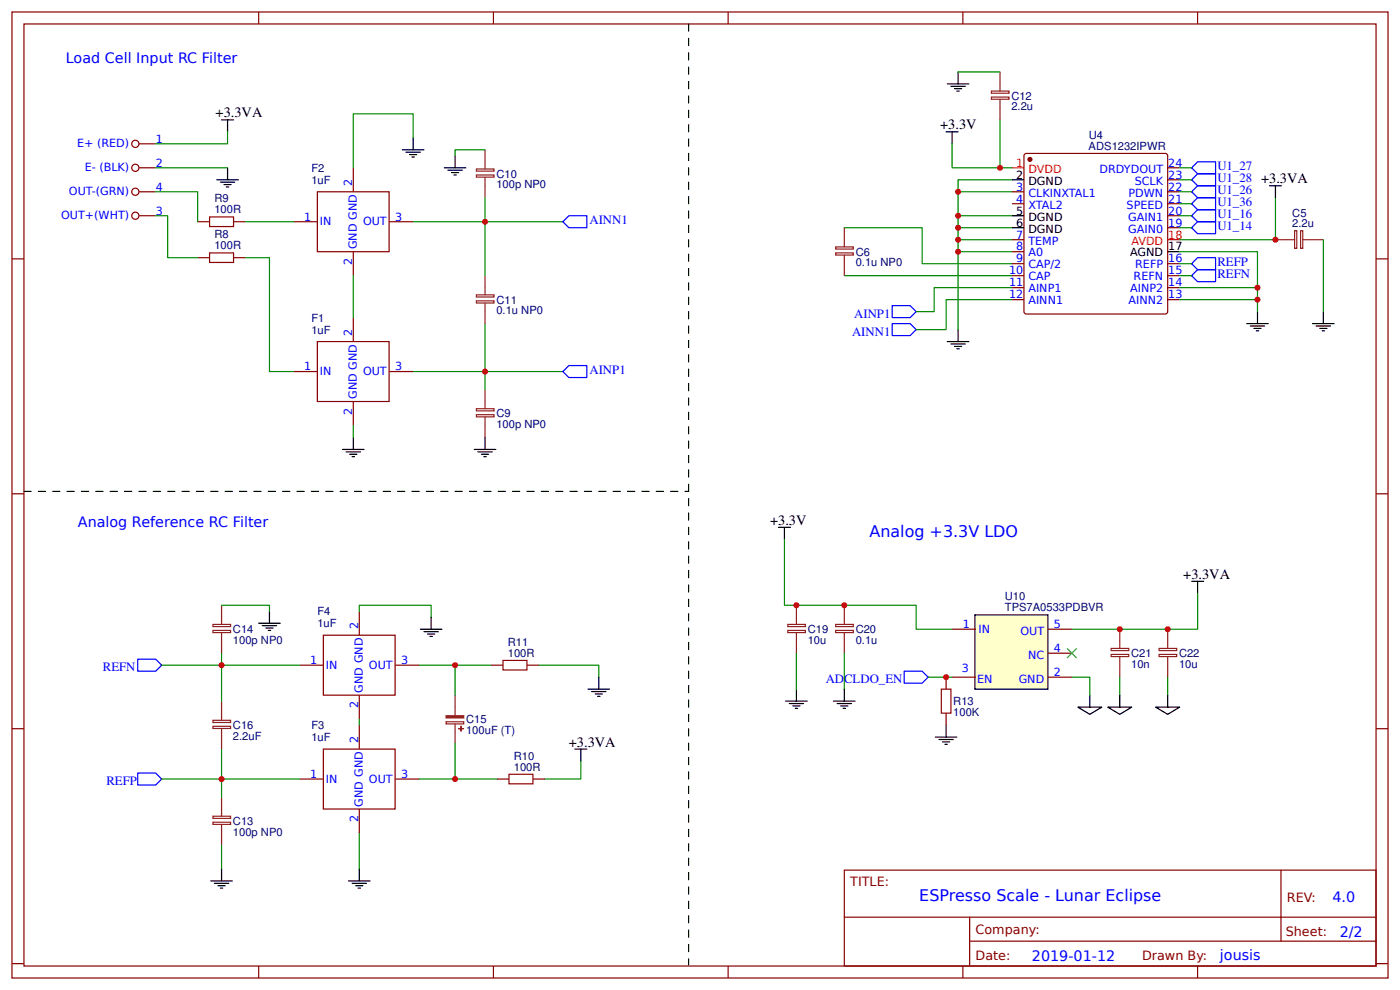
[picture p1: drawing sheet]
<svg xmlns="http://www.w3.org/2000/svg" width="309mm" height="219mm" viewBox="0 0 309 219" stroke-linecap="round" stroke-linejoin="round" font-family="sans-serif">
<g fill="none" stroke="#800" stroke-width=".26">
<path d="M2.6 2.6h304.1v213.3h-304.1zM5.3 5.3h298.7v208h-298.7zM57.1 2.6v2.7M109 2.6v2.7M160.9 2.6v2.7M212.7 2.6v2.7M264.6 2.6v2.7M30.7 31.7h3.7M30.7 37h3.7M78.1 37v5.3M226.3 34.1l.4-.2h30.7l.5 .2 .1 34.7-.3 .4-31 .1-.4-.2zM258 37h2.6"/>
<path d="M258 39.7h2.6M2.6 57.1h2.7M30.7 47.6h3.7M30.7 42.3h3.7M43.7 56.9h2.6M43.7 48.9h2.6M51.6 56.9h2.6M51.6 48.9h2.6M64.8 48.9h5.3M70.1 42.3h15.9v13.3h-15.9zM78.1 55.6v5.3M86 48.9h5.3"/>
<path d="M223.6 42.3h2.6M223.6 45h2.6M223.6 52.9h2.6M223.6 55.6h2.6M223.6 58.2h2.6M258 47.6h2.6M258 42.3h2.6M258 45h2.6M258 58.2h2.6M258 50.3h2.6M304 57.1h2.7M70.1 75.4h15.9v13.2h-15.9z"/>
<path d="M78.1 70.1v5.3M223.6 60.9h2.6M223.6 63.5h2.6M223.6 66.1h2.6M258 60.9h2.6M258 63.5h2.6M258 66.1h2.6M64.8 82h5.3M78.1 88.6v5.3M86 82h5.3M2.6 109h2.7M304 109h2.7"/>
<path d="M79.4 134.9v5.3M66.1 146.8h5.3M71.4 140.2h15.9v13.3h-15.9zM79.4 153.5v5.2M87.3 146.8h5.3M108.5 146.8h2.6M116.4 146.8h2.7M2.6 160.9h2.7M66.1 172h5.3M71.4 165.4h15.9v13.2h-15.9zM79.4 160.1v5.3M79.4 178.6v5.3"/>
<path d="M87.3 172h5.3M109.8 172h2.6M117.7 172h2.7M304 160.9h2.7M186.5 192.1h117.5v21.2h-117.5zM283 192.1v15.7M2.6 212.7h2.7M57.1 213.3v2.6M109 213.3v2.6M160.9 213.3v2.6M186.6 202.5h117.3M212.7 213.3v2.6"/>
<path d="M214.2 207.8h89.7M214.2 202.5v10.6M264.6 213.3v2.6M304 212.7h2.7"/>
<circle cx="29.9" cy="31.8" r=".79"/>
<circle cx="29.9" cy="37" r=".79"/>
<circle cx="29.9" cy="47.6" r=".79"/>
<circle cx="29.9" cy="42.3" r=".79"/>
</g>
<g fill="none" stroke="#000" stroke-width=".26">
<path d="M209.3 18.5h4.7M210.1 19h3.2M210.9 19.6h1.6M211.7 15.9v2.6M47.9 39.7h4.8M48.9 26.5h2.7M50.3 26.5v2.6M50.3 37v2.7M88.9 33.1h4.8M89.7 33.6h3.2M90.5 34.1h1.6M91 34.7h.5"/>
<path d="M91.3 30.4v2.7M98.2 37h4.7M99 37.6h3.1M99.7 38.1h1.6M100.3 38.6h.5M100.5 34.4v2.6M209 29.1h2.7M210.3 29.1v2.6M211.4 20.1h.5M223.6 39.7h2.6M48.7 40.2h3.2M49.5 40.7h1.6"/>
<path d="M50 41.3h.5M223.6 47.6h2.6M223.6 50.3h2.6M258 55.6h2.6M209.3 75.4h4.7M210.1 75.9h3.2M210.9 76.5h1.6M211.4 77h.5M211.7 72.8v2.6M275.4 71.4h4.8M276.2 72h3.2M277 72.5h1.6"/>
<path d="M277.5 73h.6M277.8 68.8v2.6M290 71.4h4.7M290.8 72h3.2M291.6 72.5h1.6M292.1 73h.5M292.4 68.8v2.6M75.7 99.2h4.7M76.5 99.7h3.1M78.1 96.6v2.6M104.8 99.2h4.7M105.6 99.7h3.1"/>
<path d="M107.2 96.6v2.6M77.3 100.3h1.5M77.8 100.8h.5M106.4 100.3h1.5M106.9 100.8h.5M172 116.4h2.6M173.3 116.4v2.7M57.1 137.6h4.8M57.9 138.1h3.2M58.7 138.6h1.6M59.3 139.2h.5M59.5 134.9v2.7"/>
<path d="M92.9 138.9h4.7M93.7 139.4h3.1M94.5 140h1.5M95.2 136.3v2.6M263.3 128.3h2.6M264.6 128.3v2.7M95 140.5h.5M129.9 152.1h4.8M130.7 152.7h3.2M131.5 153.2h1.6M132 153.7h.6M132.3 149.5v2.6"/>
<path d="M238.1 156.1h5.3l-2.6 1.6zM240.8 153.5v2.6M127 165.4h2.6M128.3 165.4v2.6M46.6 194.5h4.7M47.4 195h3.1M48.2 195.5h1.5M48.7 196.1h.5M48.9 191.8v2.7M77 194.5h4.8M77.8 195h3.2M78.6 195.5h1.6"/>
<path d="M79.1 196.1h.5M79.4 191.8v2.7"/>
</g>
<g fill="none" stroke="#00f" stroke-width=".26">
<path d="M263.3 39.7l1.3-1.3h4v2.6h-4zM263.3 37l1.3-1.3h4v2.7h-4zM124.4 48.9l1.3-1.3h3.9v2.7h-3.9zM263.3 42.3l1.3-1.3h4v2.7h-4zM263.3 58.2l1.3-1.3h4v2.6h-4zM263.3 47.6l1.3-1.3h4v2.6h-4zM263.3 50.3l1.3-1.4h4v2.7h-4zM263.3 45l1.3-1.3h4v2.6h-4zM197.1 71.4h4l1.3 1.4-1.3 1.3h-4zM197.1 67.5h4l1.3 1.3-1.3 1.3h-4zM263.3 60.9l1.3-1.4h4v2.7h-4zM124.4 82l1.3-1.3h3.9v2.6h-3.9z"/>
<path d="M30.4 145.5h4l1.3 1.3-1.3 1.4h-4zM30.4 170.7h4l1.3 1.3-1.3 1.3h-4z"/>
</g>
<circle cx="227.5" cy="35.2" r=".4" fill="#800" stroke="#800" stroke-width=".26"/>
<path d="M223.6 37h2.6M258 52.9h2.6" fill="none" stroke="#f00" stroke-width=".26"/>
<g fill="none" stroke="#080" stroke-width=".26">
<path d="M211.7 15.9h9.2M34.4 37h15.9M50.3 29.1v2.6h-15.9M91.3 30.4v-5.3h-13.2v11.9M107.2 33.1h-6.7v1.3M220.9 26.5v10.5h2.7M223.6 39.7h-11.9v33.1M260.6 37h2.7M260.6 39.7h2.7M34.4 42.3h9.3v6.6M34.4 47.6h2.6v9.3h6.7M54.2 56.9h5.3v25.1h5.3"/>
<path d="M54.2 48.9h10.6M91.3 48.9h15.9v12M107.2 43.7v5.2h17.2M186.5 50.3h17.2v7.9h19.9M211.7 42.3h11.9M211.7 55.6h11.9M211.7 52.9h11.9M211.7 50.3h11.9M211.7 47.6h11.9M260.6 55.6h17.2v7.9M260.6 42.3h2.7M260.6 50.3h2.7"/>
<path d="M260.6 47.6h2.7M260.6 58.2h2.7M260.6 45h2.7M292.4 52.9v15.9M78.1 60.9v9.2M107.2 71.4v10.6h-15.9M186.5 60.9h37.1M223.6 66.1h-14.6v6.7h-6.6M223.6 63.5h-17.2v5.3h-4M260.6 63.5h17.2v5.3M260.6 60.9h2.7M260.6 66.1h17.2"/>
<path d="M78.1 93.9v2.7M124.4 82h-17.2v4M48.9 133.6h10.6v1.3M79.4 134.9v-1.3h15.8v2.7M35.7 146.8h30.4M48.9 144.2v10.6M79.4 158.7v1.4M92.6 146.8h15.9M100.5 146.8v6.7M119.1 146.8h13.2v2.7M35.7 172h13.2v3.9M48.9 165.4v6.6h17.2"/>
<path d="M92.6 172h17.2M100.5 164v8M128.3 168v4h-7.9M48.9 186.5v5.3M79.4 183.9v7.9"/>
</g>
<g fill="none" stroke="#8d2323" stroke-width=".26">
<path d="M220.9 15.9v4.2M105.3 38.6h3.8v.5h-3.8zM105.3 37.3h3.8v.5h-3.8zM107.2 33.1v4.2M107.2 39.2v4.5M219 21.4h3.9v.5h-3.9zM219 20.1h3.9v.5h-3.9zM220.9 22v4.5M184.6 55.8h3.9v.5h-3.9zM184.6 54.5h3.9v.5h-3.9zM186.5 50.3v4.2M186.5 56.4v4.5"/>
<path d="M281.8 52.9h4.2M286 50.9h.5v3.9h-.5zM287.3 50.9h.5v3.9h-.5zM287.9 52.9h4.5M105.3 66.4h3.8v.5h-3.8zM105.3 65.1h3.8v.5h-3.8zM107.2 60.9v4.2M107.2 66.9v4.5M105.3 91.5h3.8v.5h-3.8zM105.3 90.2h3.8v.5h-3.8zM107.2 86v4.2M107.2 92.1v4.5"/>
<path d="M47 139.2h3.9v.4h-3.9zM47 137.8h3.9v.5h-3.9zM48.9 133.6v4.2M48.9 139.7v4.5M47 159h3.9v.5h-3.9zM48.9 154.8v4.2M98.6 159.3h3.8v.5h-3.8zM100.5 153.5v4.5M100.5 159.8v4.2M47 160.3h3.9v.5h-3.9zM48.9 160.9v4.5M48.9 175.9v4.3"/>
<path d="M47 181.5h3.9v.5h-3.9zM47 180.2h3.9v.5h-3.9zM48.9 182v4.5"/>
</g>
<path d="M46.3 55.8h5.3v2.1h-5.3zM46.3 47.9h5.3v2.1h-5.3zM111.1 145.8h5.3v2.1h-5.3zM112.4 170.9h5.3v2.1h-5.3z" fill="none" stroke="#a00000" stroke-width=".26"/>
<g fill="#8d2323" stroke="#8d2323" stroke-width=".26">
<path d="M98.6 158h3.8v.5h-3.8z"/>
<path d="M101.3 160.8l1.1 .1z"/>
<path d="M101.8 160.3l.1 1.1z"/>
</g>
<path d="M152.1 5.3v207.7M5.3 108.5h146.8" fill="none" stroke="#000" stroke-width=".26" stroke-dasharray="1.6 1.6"/>
<path d="M215.4 135.7h16.1v16.4h-16.1z" fill="#ffc" stroke="#000" stroke-width=".26"/>
<path d="M210.3 138.9h5.3M231.5 138.9h5.3M209 149.5v2.6M209 157.4v2.7M210.3 149.5h5.3M231.5 149.5h5.3M231.5 144.2h5.3" fill="none" stroke="#800" stroke-width=".26"/>
<path d="M210.3 31.7v5.3h10.6M281.8 43.7v9.2h-21.2M173.3 119.1v14.5h29.1v5.3h7.9M264.6 131v7.9h-27.8M175.9 144.2v7.9M186.5 144.2v7.9M205.1 149.5h5.2M236.8 149.5h4v4M247.4 149.5v4M258 149.5v4" fill="none" stroke="#080" stroke-width=".26"/>
<path d="M199.8 148.2h3.9l1.4 1.3-1.4 1.3h-3.9z" fill="none" stroke="#00f" stroke-width=".26"/>
<path d="M235.7 143.1l2.2 2.2zM237.9 143.1l-2.2 2.2z" fill="#000" stroke="#3c3" stroke-width=".26"/>
<g fill="none" stroke="#8d2323" stroke-width=".26">
<path d="M174 139.2h3.9v.4h-3.9zM174 137.8h3.9v.5h-3.9zM175.9 133.6v4.2M175.9 139.7v4.5M184.6 139.2h3.9v.4h-3.9zM184.6 137.8h3.9v.5h-3.9zM186.5 133.6v4.2M186.5 139.7v4.5M247.4 138.9v4.2M258 138.9v4.2M245.5 144.5h3.9v.4h-3.9zM245.5 143.1h3.9v.5h-3.9z"/>
<path d="M247.4 145v4.5M256.1 144.5h3.9v.4h-3.9zM256.1 143.1h3.9v.5h-3.9zM258 145v4.5"/>
</g>
<g fill="none" stroke="#000" stroke-width=".26">
<path d="M280.5 41h2.6M281.8 41v2.7M173.6 154.8h4.7M174.4 155.3h3.1M175.2 155.8h1.5M175.7 156.4h.5M175.9 152.1v2.7M184.1 154.8h4.8M184.9 155.3h3.2M185.7 155.8h1.6M186.3 156.4h.5M186.5 152.1v2.7"/>
<path d="M244.7 156.1h5.3l-2.6 1.6zM247.4 153.5v2.6M255.3 156.1h5.3l-2.6 1.6zM258 153.5v2.6M206.6 162.7h4.8M207.4 163.2h3.2M208.2 163.8h1.6M208.8 164.3h.5M209 160.1v2.6"/>
</g>
<path d="M208 152.1h2.1v5.3h-2.1z" fill="none" stroke="#a00000" stroke-width=".26"/>
<g fill="#c00">
<circle cx="281.8" cy="52.9" r=".66"/>
<circle cx="220.9" cy="37" r=".66"/>
<circle cx="277.8" cy="63.5" r=".66"/>
<circle cx="277.8" cy="66.1" r=".66"/>
<circle cx="48.9" cy="146.8" r=".66"/>
<circle cx="48.9" cy="172" r=".66"/>
<circle cx="100.5" cy="146.8" r=".66"/>
<circle cx="211.7" cy="42.3" r=".66"/>
<circle cx="211.7" cy="47.6" r=".66"/>
<circle cx="211.7" cy="50.3" r=".66"/>
<circle cx="211.7" cy="52.9" r=".66"/>
<circle cx="211.7" cy="55.6" r=".66"/>
<circle cx="107.2" cy="82" r=".66"/>
<circle cx="107.2" cy="48.9" r=".66"/>
<circle cx="100.5" cy="172" r=".66"/>
<circle cx="209" cy="149.5" r=".66"/>
<circle cx="175.9" cy="133.6" r=".66"/>
<circle cx="186.5" cy="133.6" r=".66"/>
<circle cx="247.4" cy="138.9" r=".66"/>
<circle cx="258" cy="138.9" r=".66"/>
</g>
<g font-size="3.5" fill="#00f">
<text x="192.1" y="118.5">Analog +3.3V LDO</text>
<text x="203.1" y="198.9">ESPresso Scale - Lunar Eclipse</text>
</g>
<g font-size="3.2" fill="#00f">
<text x="14.6" y="13.8">Load Cell Input RC Filter</text>
<text x="17.2" y="116.4">Analog Reference RC Filter</text>
<text x="294.4" y="199">4.0</text>
<text x="296" y="206.8">2/2</text>
<text x="228" y="212.1">2019-01-12</text>
<text x="269.5" y="212">jousis</text>
</g>
<g font-size="3.2">
<text x="47.6" y="25.9">+3.3VA</text>
<text x="207.7" y="28.6">+3.3V</text>
<text x="170.1" y="115.9">+3.3V</text>
<text x="261.4" y="127.8">+3.3VA</text>
<text x="125.7" y="164.8">+3.3VA</text>
</g>
<g font-size="2.8" fill="#00f">
<text x="269" y="40.2">U1_28 +3.3VA</text>
<text x="269" y="37.6">U1_27</text>
<text x="269" y="42.9">U1_26</text>
<text x="269" y="45.5">U1_36</text>
<text x="130.2" y="49.5">AINN1</text>
<text x="269" y="48.2">U1_16</text>
<text x="269" y="50.8">U1_14</text>
<text x="269" y="58.8">REFP</text>
<text x="269" y="61.4">REFN</text>
<text x="188.7" y="70.1">AINP1</text>
<text x="188.2" y="74.1">AINN1</text>
<text x="130.2" y="82.6">AINP1</text>
<text x="22.7" y="148.1">REFN</text>
<text x="182.4" y="150.8">ADCLDO_EN</text>
<text x="23.5" y="173.3">REFP</text>
</g>
<g font-size="2.8" fill="#800">
<text x="187.9" y="195.5">TITLE:</text>
<text x="284.3" y="199">REV:</text>
<text x="215.5" y="206.2">Company:</text>
<text x="284.1" y="206.6">Sheet:</text>
<text x="215.5" y="211.9">Date:</text>
<text x="252.3" y="212">Drawn By:</text>
</g>
<g font-size="2.5" fill="#000080">
<text x="223.4" y="22">C12</text>
<text x="223.4" y="24.4">2.2u</text>
<text x="240.5" y="33.1">ADS1232IPWR</text>
<text x="240.5" y="30.7">U4</text>
<text x="68.8" y="40.6">1uF</text>
<text x="68.8" y="38">F2</text>
<text x="109.7" y="41.6">100p NP0</text>
<text x="109.7" y="39.2">C10</text>
<text x="47.4" y="47.1">100R</text>
<text x="47.4" y="44.7">R9</text>
<text x="285.5" y="47.8">C5</text>
<text x="47.4" y="52.6">R8</text>
<text x="285.5" y="50.1">2.2u</text>
<text x="47.4" y="55">100R</text>
<text x="189" y="58.8">0.1u NP0</text>
<text x="189" y="56.4">C6</text>
<text x="68.8" y="71">F1</text>
<text x="109.7" y="69.4">0.1u NP0</text>
<text x="109.7" y="67">C11</text>
<text x="68.8" y="73.7">1uF</text>
<text x="109.7" y="94.5">100p NP0</text>
<text x="109.7" y="92.1">C9</text>
<text x="70.1" y="135.9">F4</text>
<text x="222" y="132.6">U10</text>
<text x="222" y="134.9">TPS7A0533PDBVR</text>
<text x="51.5" y="142.2">100p NP0</text>
<text x="51.5" y="139.8">C14</text>
<text x="70.1" y="138.5">1uF</text>
<text x="112.2" y="142.6">R11</text>
<text x="178.5" y="142.1">10u</text>
<text x="178.5" y="139.7">C19</text>
<text x="189" y="142.1">0.1u</text>
<text x="189" y="139.7">C20</text>
<text x="112.2" y="145">100R</text>
<text x="249.9" y="147.4">10n</text>
<text x="249.9" y="145">C21</text>
<text x="260.5" y="147.4">10u</text>
<text x="260.5" y="145">C22</text>
<text x="210.6" y="155.7">R13</text>
<text x="51.5" y="160.9">C16</text>
<text x="68.8" y="161">F3</text>
<text x="103" y="162">100uF (T)</text>
<text x="103" y="159.6">C15</text>
<text x="210.6" y="158">100K</text>
<text x="51.5" y="163.3">2.2uF</text>
<text x="68.8" y="163.7">1uF</text>
<text x="113.5" y="167.7">R10</text>
<text x="113.5" y="170.1">100R</text>
<text x="51.5" y="184.5">100p NP0</text>
<text x="51.5" y="182.1">C13</text>
</g>
<g font-size="2.5" fill="#00f">
<text x="17" y="32.5">E+ (RED)</text>
<text x="34.4" y="31.5">1</text>
<text x="18.7" y="37.8">E- (BLK)</text>
<text x="34.4" y="36.8">2</text>
<text x="77.8" y="41" transform="rotate(-90 77.8 41)">2</text>
<text x="242.9" y="38.1">DRDYDOUT</text>
<text x="250.7" y="40.7">SCLK</text>
<text x="258.1" y="39.4">23</text>
<text x="258.1" y="36.8">24</text>
<text x="15.2" y="43.1">OUT-(GRN)</text>
<text x="34.4" y="47.4">3</text>
<text x="34.4" y="42.1">4</text>
<text x="224.5" y="42.1">3</text>
<text x="224.5" y="44.7">4</text>
<text x="227.2" y="43.4">CLKINXTAL1</text>
<text x="227.2" y="46">XTAL2</text>
<text x="248.9" y="46">SPEED</text>
<text x="249.3" y="43.4">PDWN</text>
<text x="258.1" y="47.4">20</text>
<text x="258.1" y="44.7">21</text>
<text x="258.1" y="42.1">22</text>
<text x="13.5" y="48.4">OUT+(WHT)</text>
<text x="67.2" y="48.7">1</text>
<text x="70.6" y="49.7">IN</text>
<text x="80.2" y="49.7">OUT</text>
<text x="87.3" y="48.7">3</text>
<text x="224.5" y="52.7">7</text>
<text x="227.2" y="54">TEMP</text>
<text x="249.2" y="51.3">GAIN0</text>
<text x="249.2" y="48.7">GAIN1</text>
<text x="258.1" y="50">19</text>
<text x="77.8" y="58.5" transform="rotate(-90 77.8 58.5)">2</text>
<text x="78.8" y="55" transform="rotate(-90 78.8 55)">GND GND</text>
<text x="224.5" y="55.3">8</text>
<text x="224.5" y="57.9">9</text>
<text x="227.2" y="56.6">A0</text>
<text x="227.2" y="59.3">CAP/2</text>
<text x="250.8" y="59.3">REFP</text>
<text x="258.1" y="57.9">16</text>
<text x="222.9" y="60.6">10</text>
<text x="222.9" y="63.2">11</text>
<text x="222.9" y="65.9">12</text>
<text x="227.2" y="61.9">CAP</text>
<text x="227.2" y="64.6">AINP1</text>
<text x="249.7" y="64.6">AINP2</text>
<text x="250.4" y="61.9">REFN</text>
<text x="258.1" y="65.9">13</text>
<text x="258.1" y="63.2">14</text>
<text x="258.1" y="60.6">15</text>
<text x="227.2" y="67.2">AINN1</text>
<text x="249.3" y="67.2">AINN2</text>
<text x="77.8" y="74.1" transform="rotate(-90 77.8 74.1)">2</text>
<text x="67.2" y="81.8">1</text>
<text x="70.6" y="82.8">IN</text>
<text x="80.2" y="82.8">OUT</text>
<text x="87.3" y="81.8">3</text>
<text x="78.8" y="88.1" transform="rotate(-90 78.8 88.1)">GND GND</text>
<text x="77.8" y="91.5" transform="rotate(-90 77.8 91.5)">2</text>
<text x="79.1" y="138.9" transform="rotate(-90 79.1 138.9)">2</text>
<text x="212.7" y="138.6">1</text>
<text x="216.2" y="139.7">IN</text>
<text x="225.5" y="140.2">OUT</text>
<text x="232.8" y="138.6">5</text>
<text x="232.8" y="143.9">4</text>
<text x="68.5" y="146.6">1</text>
<text x="72" y="147.6">IN</text>
<text x="81.5" y="147.6">OUT</text>
<text x="88.6" y="146.6">3</text>
<text x="212.5" y="148.4">3</text>
<text x="227.1" y="145.5">NC</text>
<text x="232.8" y="149.2">2</text>
<text x="80.2" y="152.9" transform="rotate(-90 80.2 152.9)">GND GND</text>
<text x="215.9" y="150.8">EN</text>
<text x="225.1" y="150.8">GND</text>
<text x="79.1" y="156.4" transform="rotate(-90 79.1 156.4)">2</text>
<text x="79.1" y="164" transform="rotate(-90 79.1 164)">2</text>
<text x="68.5" y="171.7">1</text>
<text x="72" y="172.8">IN</text>
<text x="81.5" y="172.8">OUT</text>
<text x="88.6" y="171.7">3</text>
<text x="80.2" y="178.1" transform="rotate(-90 80.2 178.1)">GND GND</text>
<text x="79.1" y="181.5" transform="rotate(-90 79.1 181.5)">2</text>
</g>
<g font-size="2.5" fill="#f00">
<text x="224.5" y="36.8">1</text>
<text x="227.2" y="38.1">DVDD</text>
<text x="250" y="54">AVDD</text>
<text x="258.1" y="52.7">18</text>
</g>
<g font-size="2.5">
<text x="224.5" y="39.4">2</text>
<text x="227.2" y="40.7">DGND</text>
<text x="224.5" y="47.4">5</text>
<text x="224.5" y="50">6</text>
<text x="227.2" y="48.7">DGND</text>
<text x="227.2" y="51.3">DGND</text>
<text x="249.7" y="56.6">AGND</text>
<text x="258.1" y="55.3">17</text>
</g>
</svg>
